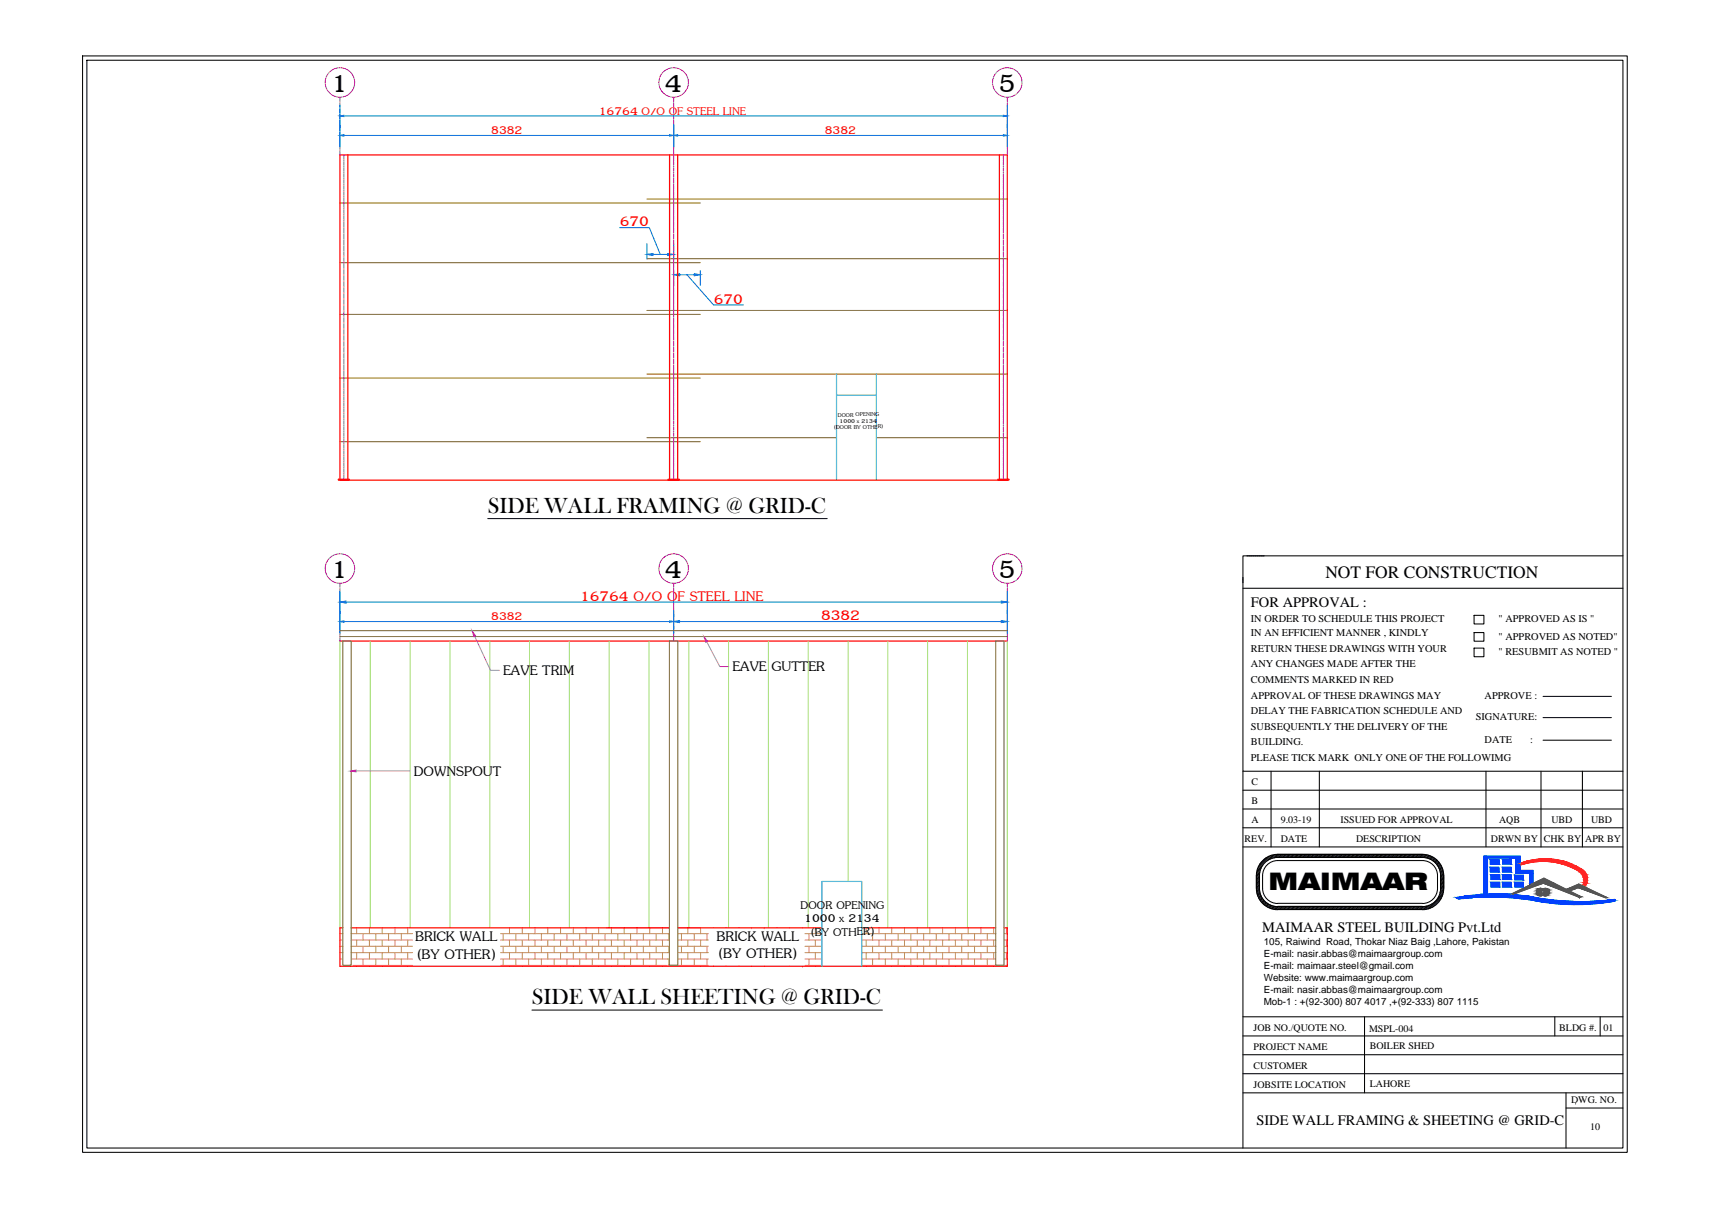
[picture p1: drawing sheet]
<svg xmlns="http://www.w3.org/2000/svg" width="420mm" height="297mm" viewBox="0 0 420 297" stroke-linecap="round" stroke-linejoin="round" font-family="sans-serif">
<!-- layer: Steel -->
<path d="M83.4 38h163.8v79.9h-163.8zM85.4 38v79.7M164.3 38v79.7M166.3 38v79.7M245.3 38v79.7M83 117.7h2.8v.2h-2.8zM163.9 117.7h2.8v.2h-2.8zM244.9 117.7h2.7v.2h-2.7zM83.4 157.4h163.8M83.4 227.8v9.4h163.8v-9.4" fill="none" stroke="#f00" stroke-width=".3"/>
<!-- layer: brick HATCH -->
<g fill="none" stroke="#cd875b" stroke-width=".25">
<path d="M83.4 229.2h.7M83.4 230.8h.7M83.4 232.3h.7M83.4 233.9h.7M83.4 235.4h.7M86 237h.1M86.2 229.2h15M86.2 230.8h15M86.2 232.3h15M86.2 233.9h15M86.2 235.4h15M86.6 237h14.6"/>
<path d="M87.5 227.8v1.4M87.5 230.8v1.5M87.5 233.9v1.5M87.5 237v.2M89.1 229.2v1.6M89.1 232.3v1.6M89.1 235.4v1.6M90.7 227.8v1.4M90.7 230.8v1.5M90.7 233.9v1.5M90.7 237v.2M92.2 229.2v1.6"/>
<path d="M92.2 232.3v1.6M92.2 235.4v1.6M93.8 227.8v1.4M93.8 230.8v1.5M93.8 233.9v1.5M93.8 237v.2M95.4 229.2v1.6M95.4 232.3v1.6M95.4 235.4v1.6M96.9 227.8v1.4M96.9 230.8v1.5M96.9 233.9v1.5"/>
<path d="M96.9 237v.2M98.5 229.2v1.6M98.5 232.3v1.6M98.5 235.4v1.6M100.1 227.8v1.4M100.1 230.8v1.5M100.1 233.9v1.5M100.1 237v.2M122.8 229.2h41.5M122.8 230.8h41.5M122.8 232.3h41.5M122.8 233.9h41.5"/>
<path d="M122.8 235.4h41.5M122.8 237h40.8M123.5 229.2v1.6M123.5 232.3v1.6M123.5 235.4v1.6M125 227.8v1.4M125 230.8v1.5M125 233.9v1.5M125 237v.2M126.6 229.2v1.6M126.6 232.3v1.6M126.6 235.4v1.6"/>
<path d="M128.2 227.8v1.4M128.2 230.8v1.5M128.2 233.9v1.5M128.2 237v.2M129.7 229.2v1.6M129.7 232.3v1.6M129.7 235.4v1.6M131.3 227.8v1.4M131.3 230.8v1.5M131.3 233.9v1.5M131.3 237v.2M132.9 229.2v1.6"/>
<path d="M132.9 232.3v1.6M132.9 235.4v1.6M134.4 227.8v1.4M134.4 230.8v1.5M134.4 233.9v1.5M134.4 237v.2M136 229.2v1.6M136 232.3v1.6M136 235.4v1.6M137.6 227.8v1.4M137.6 230.8v1.5M137.6 233.9v1.5"/>
<path d="M137.6 237v.2M139.1 229.2v1.6M139.1 232.3v1.6M139.1 235.4v1.6M140.7 227.8v1.4M140.7 230.8v1.5M140.7 233.9v1.5M140.7 237v.2M142.3 229.2v1.6M142.3 232.3v1.6M142.3 235.4v1.6M143.8 227.8v1.4"/>
<path d="M143.8 230.8v1.5M143.8 233.9v1.5M143.8 237v.2M145.4 229.2v1.6M145.4 232.3v1.6M145.4 235.4v1.6M146.9 227.8v1.4M146.9 230.8v1.5M146.9 233.9v1.5M146.9 237v.2M148.5 229.2v1.6M148.5 232.3v1.6"/>
<path d="M148.5 235.4v1.6M150.1 227.8v1.4M150.1 230.8v1.5M150.1 233.9v1.5M150.1 237v.2M151.6 229.2v1.6M151.6 232.3v1.6M151.6 235.4v1.6M153.2 227.8v1.4M153.2 230.8v1.5M153.2 233.9v1.5M153.2 237v.2"/>
<path d="M154.8 229.2v1.6M154.8 232.3v1.6M154.8 235.4v1.6M156.3 227.8v1.4M156.3 230.8v1.5M156.3 233.9v1.5M156.3 237v.2M157.9 229.2v1.6M157.9 232.3v1.6M157.9 235.4v1.6M159.5 227.8v1.4M159.5 230.8v1.5"/>
<path d="M159.5 233.9v1.5M159.5 237v.2M161 229.2v1.6M161 232.3v1.6M161 235.4v1.6M162.6 227.8v1.4M162.6 230.8v1.5M162.6 233.9v1.5M162.6 237v.2M163.9 237h9.9M164.2 229.2v1.6M164.2 232.3v1.6"/>
<path d="M164.2 235.4v1.6M165.7 237v.2M166.4 229.2h7.4M166.4 230.8h7.4M166.4 232.3h7.4M166.4 233.9h7.4M166.4 235.4h7.4M167.2 229.2v1.6M167.2 232.3v1.6M167.2 235.4v1.6M168.8 227.8v1.4M168.8 230.8v1.5"/>
<path d="M168.8 233.9v1.5M168.8 237v.2M170.4 229.2v1.6M170.4 232.3v1.6M170.4 235.4v1.6M171.9 227.8v1.4M171.9 230.8v1.5M171.9 233.9v1.5M171.9 237v.2M173.5 229.2v1.6M173.5 232.3v1.6M173.5 235.4v1.6"/>
<path d="M175.1 227.7v.1M175.1 237v.2M178.2 227.7v.1M178.2 237.1v.1M181.3 227.7v.1M181.3 237.1v.1M184.5 227.8h.1M184.5 237.1v.1M187.6 227.8h.1M187.6 237.1v.1M190.7 227.8h.1M190.7 237.2h.1"/>
<path d="M193.8 227.8h.1M193.8 237.2h.1M197 237.2h.1M197 227.8v.1M197.6 229.2h4.1v1.6h-4.1M197.6 232.3h4.1v1.6h-4.1M197.6 235.4h4.1v1.6h-4.1M198.5 229.2v1.6M198.5 232.3v1.6M198.5 235.4v1.6M200.1 227.8v1.4M200.1 230.8v1.5"/>
<path d="M200.1 233.9v1.5M200.1 237v.2M211.5 229.2h32.9M211.5 230.8h32.9M211.5 232.3h32.9M211.5 233.9h32.9M211.5 235.4h32.9M211.5 237h35.7M212.6 227.8v1.4M212.6 230.8v1.5M212.6 233.9v1.5M212.6 237v.2"/>
<path d="M214.2 229.2v1.6M214.2 232.3v1.6M214.2 235.4v1.6M215.7 227.8v1.4M215.7 230.8v1.5M215.7 233.9v1.5M215.7 237v.2M217.3 229.2v1.6M217.3 232.3v1.6M217.3 235.4v1.6M218.8 227.8v1.4M218.8 230.8v1.5"/>
<path d="M218.8 233.9v1.5M218.8 237v.2M220.4 229.2v1.6M220.4 232.3v1.6M220.4 235.4v1.6M222 227.8v1.4M222 230.8v1.5M222 233.9v1.5M222 237v.2M223.5 229.2v1.6M223.5 232.3v1.6M223.5 235.4v1.6"/>
<path d="M225.1 227.8v1.4M225.1 230.8v1.5M225.1 233.9v1.5M225.1 237v.2M226.7 229.2v1.6M226.7 232.3v1.6M226.7 235.4v1.6M228.2 227.8v1.4M228.2 230.8v1.5M228.2 233.9v1.5M228.2 237v.2M229.8 229.2v1.6"/>
<path d="M229.8 232.3v1.6M229.8 235.4v1.6M231.3 227.8v1.4M231.3 230.8v1.5M231.3 233.9v1.5M231.3 237v.2M232.9 229.2v1.6M232.9 232.3v1.6M232.9 235.4v1.6M234.5 227.8v1.4M234.5 230.8v1.5M234.5 233.9v1.5"/>
<path d="M234.5 237v.2M236 229.2v1.6M236 232.3v1.6M236 235.4v1.6M237.6 227.8v1.4M237.6 230.8v1.5M237.6 233.9v1.5M237.6 237v.2M239.2 229.2v1.6M239.2 232.3v1.6M239.2 235.4v1.6M240.7 227.8v1.4"/>
<path d="M240.7 230.8v1.5M240.7 233.9v1.5M240.7 237v.2M242.3 229.2v1.6M242.3 232.3v1.6M242.3 235.4v1.6M243.9 227.8v1.4M243.9 230.8v1.5M243.9 233.9v1.5M243.9 237v.2M245.4 237h.1M246.4 229.2h.8"/>
<path d="M246.4 230.8h.8M246.4 232.3h.8M246.4 233.9h.8M246.4 235.4h.8M247 227.8v1.4M247 230.8v1.5M247 233.9v1.5M247 237v.2"/>
</g>
<!-- layer: Wall Sheet -->
<g fill="none" stroke="#a5dd6e" stroke-width=".25">
<path d="M83.4 157.4v70.4M90.9 157.4v70.4M100.7 157.4v70.4M110.4 157.4v70.4M120.2 157.4v70.4M129.9 157.4v70.4M139.7 157.4v70.4M149.5 157.4v70.4M159.3 157.4v70.4M169.1 157.4v70.4M178.8 157.4v70.4M188.6 157.4v70.4"/>
<path d="M198.4 157.4v70.4M208.1 157.4v59M217.9 157.4v70.4M227.7 157.4v70.4M237.4 157.4v70.4M247.2 157.4v70.4"/>
</g>
<!-- layer: Purlan -->
<g fill="none" stroke="#957000" stroke-width=".25">
<path d="M83.4 49.8h88.5M158.8 48.9h88.4M83.4 77.2h88.5M83.4 64.5h88.5M158.8 76.2h88.4M158.8 63.5h88.4M83.4 92.8h88.5M158.8 91.8h88.4M83.4 108.4h88.5M158.8 107.5h46.5M215.1 107.5h32.1M148.9 227.8h15.4"/>
<path d="M166.4 227.8h5.5"/>
</g>
<!-- layer: Grid -->
<g fill="none" stroke="#a500dd" stroke-width=".25">
<path d="M79.9 19.5l-.1 .9M80 19.1v.2M80.5 18.1l-.5 .8M80.8 17.8l-.2 .2M81.6 17.1l-.7 .6M81.9 16.9l-.1 .1M83 16.7l-.9 .2M83.4 16.6l-.1 .1M83.6 16.7l.9 .1M84.7 16.9h.2M85.1 17l.7 .5M86 17.7l.1 .1"/>
<path d="M86.2 18l.5 .8M86.8 18.9l.1 .2M86.9 19.3l.2 .9M161.8 19.5l-.1 .9M161.9 19.1l-.1 .2M162.4 18.1l-.4 .8M162.6 17.8l-.1 .2M163.5 17.1l-.7 .6M163.9 16.9l-.2 .1M165 16.7l-1 .2M165.3 16.6l-.2 .1M165.5 16.7l.9 .1"/>
<path d="M166.6 16.9h.2M166.9 17l.9 .5M167.9 17.7l.1 .1M168.1 18l.5 .8M168.7 18.9l.1 .2M168.8 19.3l.1 .9M243.7 19.5l-.1 .9M243.8 19.1l-.1 .2M244.3 18.1l-.5 .8M244.5 17.8l-.1 .2M245.4 17.1l-.8 .6M245.7 16.9l-.1 .1"/>
<path d="M246.8 16.7l-.9 .2M247.2 16.6l-.2 .1M247.4 16.7l.9 .1M248.5 16.9h.2M248.9 17l.7 .5M249.8 17.7l.1 .1M250 18l.5 .8M250.6 18.9v.2M250.7 19.3l.1 .9M79.8 20.6l.1 .2M79.9 21l.3 .9M80.3 22.1l.1 .1"/>
<path d="M80.5 22.4l.6 .6M81.3 23.2l.1 .1M81.6 23.4l.9 .3M82.7 23.8h.2M83.4 23.9v.9M83.4 24.9v.2M83.4 25.3v.9M83.4 26.4v.2M83.4 26.8v.9M83.4 27.9v.2M83.4 28.3v.9M83.4 29.4v.2"/>
<path d="M83.4 29.7v1M83.4 30.9v.1M83.4 31.2v.9M83.4 32.4v.1M83.4 32.7v.9M83.4 33.8v.2M83.4 34.2v.9M83.4 35.3v.2M83.4 35.7v.9M83.4 36.8v.2M83.4 37.1v.9M84 23.8h-1"/>
<path d="M84.4 23.7l-.2 .1M84.4 38v1.1M84.4 39.3v.2M84.4 39.7v.9M85.4 23.3l-.9 .4M85.7 23l-.2 .2M86.5 22.2l-.7 .7M86.6 21.9v.2M87 20.8l-.3 .9M87 20.4v.2M161.7 20.6v.2M161.8 21l.3 .9"/>
<path d="M162.2 22.1l.1 .1M162.4 22.4l.7 .6M163.2 23.2l.2 .1M163.5 23.4l.9 .3M164.6 23.8h.1M165.3 23.9v.9M165.3 24.9v.2M165.3 25.3v.9M165.3 26.4v.2M165.3 26.8v.9M165.3 27.9v.2M165.3 28.3v.9"/>
<path d="M165.3 29.4v.2M165.3 29.7v1M165.3 30.9v.1M165.3 31.2v.9M165.3 32.4v.1M165.3 32.7v.9M165.3 33.8v.2M165.3 34.2v.9M165.3 35.3v.2M165.3 35.7v.9M165.3 36.8v.2M165.3 37.1v2"/>
<path d="M165.3 39.3v.2M165.3 39.7v.9M165.9 23.8h-.9M166.3 23.7l-.2 .1M167.3 23.3l-.9 .4M167.6 23l-.1 .2M168.3 22.2l-.5 .7M168.5 21.9l-.1 .2M168.9 20.8l-.3 .9M168.9 20.4v.2M243.6 20.6v.2M243.7 21l.3 .9"/>
<path d="M244.1 22.1l.1 .1M244.3 22.4l.6 .6M245.1 23.2l.1 .1M245.4 23.4l.9 .3M246.2 38v1.1M246.2 39.3v.2M246.2 39.7v.9M246.5 23.8h.1M247.2 23.9v.9M247.2 24.9v.2M247.2 25.3v.9M247.2 26.4v.2"/>
<path d="M247.2 26.8v.9M247.2 27.9v.2M247.2 28.3v.9M247.2 29.4v.2M247.2 29.7v1M247.2 30.9v.1M247.2 31.2v.9M247.2 32.4v.1M247.2 32.7v.9M247.2 33.8v.2M247.2 34.2v.9M247.2 35.3v.2"/>
<path d="M247.2 35.7v.9M247.2 36.8v.2M247.2 37.1v.9M247.8 23.8h-1M248.1 23.7l-.1 .1M249.2 23.3l-.9 .4M249.5 23l-.2 .2M250.3 22.2l-.7 .7M250.4 21.9l-.1 .2M250.8 20.8l-.3 .9M250.8 20.4v.2M84.4 40.8v.2"/>
<path d="M84.4 41.2v.9M84.4 42.3v.1M84.4 42.6v.9M84.4 43.7v.2M84.4 44.1v.9M84.4 45.2v.2M84.4 45.6v.9M84.4 46.7v.2M84.4 47v1M84.4 48.1v.3M84.4 48.5v1M84.4 49.6v.2"/>
<path d="M84.4 50v.9M84.4 51.1v.2M84.4 51.5v.9M84.4 52.6v.2M84.4 53v.9M84.4 54.1v.2M84.4 54.5v.9M84.4 55.6v.2M84.4 55.9v1M84.4 57v.2M84.4 57.4v.9M84.4 58.5v.2"/>
<path d="M84.4 58.9v.9M165.3 40.8v.2M165.3 41.2v.9M165.3 42.3v.1M165.3 42.6v.9M165.3 43.7v.2M165.3 44.1v.9M165.3 45.2v.2M165.3 45.6v.9M165.3 46.7v.2M165.3 47v1M165.3 48.1v.3"/>
<path d="M165.3 48.5v1M165.3 49.6v.2M165.3 50v.9M165.3 51.1v.2M165.3 51.5v.9M165.3 52.6v.2M165.3 53v.9M165.3 54.1v.2M165.3 54.5v.9M165.3 55.6v.2M165.3 55.9v1M165.3 57v.2"/>
<path d="M165.3 57.4v.9M165.3 58.5v.2M165.3 58.9v.9M246.2 40.8v.2M246.2 41.2v.9M246.2 42.3v.1M246.2 42.6v.9M246.2 43.7v.2M246.2 44.1v.9M246.2 45.2v.2M246.2 45.6v.9M246.2 46.7v.2"/>
<path d="M246.2 47v1M246.2 48.1v.3M246.2 48.5v1M246.2 49.6v.2M246.2 50v.9M246.2 51.1v.2M246.2 51.5v.9M246.2 52.6v.2M246.2 53v.9M246.2 54.1v.2M246.2 54.5v.9M246.2 55.6v.2"/>
<path d="M246.2 55.9v1M246.2 57v.2M246.2 57.4v.9M246.2 58.5v.2M246.2 58.9v.9M84.4 60v.2M84.4 60.4v.9M84.4 61.5v.2M84.4 61.9v.9M84.4 63v.1M84.4 63.3v.9M84.4 64.4v.2"/>
<path d="M84.4 64.8v.9M84.4 65.9v.2M84.4 66.3v.9M84.4 67.4v.2M84.4 67.7v1M84.4 68.9v.2M84.4 69.2v1M84.4 70.3v.2M84.4 70.7v.9M84.4 71.8v.2M84.4 72.2v.9M84.4 73.3v.2"/>
<path d="M84.4 73.7v.9M84.4 74.8v.2M84.4 75.2v.9M84.4 76.3v.2M84.4 76.6v1M84.4 77.7v.2M84.4 78.1v1M84.4 79.2v.2M84.4 79.6v.9M165.3 60v.2M165.3 60.4v.9M165.3 61.5v.2"/>
<path d="M165.3 61.9v.9M165.3 63v.1M165.3 63.3v.9M165.3 64.4v.2M165.3 64.8v.9M165.3 65.9v.2M165.3 66.3v.9M165.3 67.4v.2M165.3 67.7v1M165.3 68.9v.2M165.3 69.2v1M165.3 70.3v.2"/>
<path d="M165.3 70.7v.9M165.3 71.8v.2M165.3 72.2v.9M165.3 73.3v.2M165.3 73.7v.9M165.3 74.8v.2M165.3 75.2v.9M165.3 76.3v.2M165.3 76.6v1M165.3 77.7v.2M165.3 78.1v1M165.3 79.2v.2"/>
<path d="M165.3 79.6v.9M246.2 60v.2M246.2 60.4v.9M246.2 61.5v.2M246.2 61.9v.9M246.2 63v.1M246.2 63.3v.9M246.2 64.4v.2M246.2 64.8v.9M246.2 65.9v.2M246.2 66.3v.9M246.2 67.4v.2"/>
<path d="M246.2 67.7v1M246.2 68.9v.2M246.2 69.2v1M246.2 70.3v.2M246.2 70.7v.9M246.2 71.8v.2M246.2 72.2v.9M246.2 73.3v.2M246.2 73.7v.9M246.2 74.8v.2M246.2 75.2v.9M246.2 76.3v.2"/>
<path d="M246.2 76.6v1M246.2 77.7v.2M246.2 78.1v1M246.2 79.2v.2M246.2 79.6v.9M84.4 80.7v.2M84.4 81.1v.9M84.4 82.2v.2M84.4 82.6v.9M84.4 83.7v.1M84.4 84v.9M84.4 85.1v.2"/>
<path d="M84.4 85.5v.9M84.4 86.6v.2M84.4 87v.9M84.4 88.1v.2M84.4 88.4v1M84.4 89.6v.2M84.4 89.9v1M84.4 91v.2M84.4 91.4v.9M84.4 92.5v.2M84.4 92.9v.9M84.4 94v.2"/>
<path d="M84.4 94.4v.9M84.4 95.5v.2M84.4 95.9v.9M84.4 97v.2M84.4 97.3v1M84.4 98.4v.2M84.4 98.8v1M84.4 99.9v.2M165.3 80.7v.2M165.3 81.1v.9M165.3 82.2v.2M165.3 82.6v.9"/>
<path d="M165.3 83.7v.1M165.3 84v.9M165.3 85.1v.2M165.3 85.5v.9M165.3 86.6v.2M165.3 87v.9M165.3 88.1v.2M165.3 88.4v1M165.3 89.6v.2M165.3 89.9v1M165.3 91v.2M165.3 91.4v.9"/>
<path d="M165.3 92.5v.2M165.3 92.9v.9M165.3 94v.2M165.3 94.4v.9M165.3 95.5v.2M165.3 95.9v.9M165.3 97v.2M165.3 97.3v1M165.3 98.4v.2M165.3 98.8v1M165.3 99.9v.2M246.2 80.7v.2"/>
<path d="M246.2 81.1v.9M246.2 82.2v.2M246.2 82.6v.9M246.2 83.7v.1M246.2 84v.9M246.2 85.1v.2M246.2 85.5v.9M246.2 86.6v.2M246.2 87v.9M246.2 88.1v.2M246.2 88.4v1M246.2 89.6v.2"/>
<path d="M246.2 89.9v1M246.2 91v.2M246.2 91.4v.9M246.2 92.5v.2M246.2 92.9v.9M246.2 94v.2M246.2 94.4v.9M246.2 95.5v.2M246.2 95.9v.9M246.2 97v.2M246.2 97.3v1M246.2 98.4v.2"/>
<path d="M246.2 98.8v1M246.2 99.9v.2M84.4 100.3v.9M84.4 101.4v.2M84.4 101.8v.9M84.4 102.9v.2M84.4 103.3v.9M84.4 104.4v.1M84.4 104.7v.9M84.4 105.8v.2M84.4 106.2v.9M84.4 107.3v.2"/>
<path d="M84.4 107.7v.9M84.4 108.8v.2M84.4 109.1v1M84.4 110.3v.2M84.4 110.6v1M84.4 111.7v.2M84.4 112.1v.9M84.4 113.2v.2M84.4 113.6v.9M84.4 114.7v.2M84.4 115.1v.9M84.4 116.2v.2"/>
<path d="M84.4 116.6v1.1M165.3 100.3v.9M165.3 101.4v.2M165.3 101.8v.9M165.3 102.9v.2M165.3 103.3v.9M165.3 104.4v.1M165.3 104.7v.9M165.3 105.8v.2M165.3 106.2v.9M165.3 107.3v.2M165.3 107.7v.9"/>
<path d="M165.3 108.8v.2M165.3 109.1v1M165.3 110.3v.2M165.3 110.6v1M165.3 111.7v.2M165.3 112.1v.9M165.3 113.2v.2M165.3 113.6v.9M165.3 114.7v.2M165.3 115.1v.9M165.3 116.2v.2M165.3 116.6v1.1"/>
<path d="M246.2 100.3v.9M246.2 101.4v.2M246.2 101.8v.9M246.2 102.9v.2M246.2 103.3v.9M246.2 104.4v.1M246.2 104.7v.9M246.2 105.8v.2M246.2 106.2v.9M246.2 107.3v.2M246.2 107.7v.9M246.2 108.8v.2"/>
<path d="M246.2 109.1v1M246.2 110.3v.2M246.2 110.6v1M246.2 111.7v.2M246.2 112.1v.9M246.2 113.2v.2M246.2 113.6v.9M246.2 114.7v.2M246.2 115.1v.9M246.2 116.2v.2M246.2 116.6v1.1M79.8 139.9l.1 .2"/>
<path d="M79.9 138.8l-.1 1M80 138.4v.3M80.5 137.4l-.5 .9M80.8 137.1l-.2 .2M81.6 136.5l-.7 .5M81.9 136.2l-.1 .2M83 136l-.9 .2M83.3 135.9h.1M83.6 135.9l.9 .2M84.7 136.2h.2M85.1 136.4l.7 .5M86 137l.1 .1"/>
<path d="M86.2 137.3l.5 .8M86.8 138.3l.1 .1M86.9 138.7l.2 .9M87 139.8v.1M161.7 139.9v.2M161.8 138.8l-.1 1M161.9 138.4l-.1 .3M162.4 137.4l-.4 .9M162.6 137.1l-.1 .2M163.5 136.5l-.7 .5M163.9 136.2l-.2 .2M165 136l-1 .2"/>
<path d="M165.1 135.9h.2M165.5 135.9l.9 .2M166.6 136.2h.2M166.9 136.4l.9 .5M167.9 137l.1 .1M168.1 137.3l.5 .8M168.7 138.3l.1 .1M168.8 138.7l.1 .9M168.9 139.8v.1M243.6 139.9v.2M243.7 138.8l-.1 1M243.8 138.4l-.1 .3"/>
<path d="M244.3 137.4l-.5 .9M244.5 137.1l-.1 .2M245.4 136.5l-.8 .5M245.7 136.2l-.1 .2M246.8 136l-.9 .2M247 135.9h.2M247.4 135.9l.9 .2M248.5 136.2h.2M248.9 136.4l.7 .5M249.8 137l.1 .1M250 137.3l.5 .8M250.6 138.3v.1"/>
<path d="M250.7 138.7l.1 .9M250.8 139.8v.1M79.9 140.3l.3 .9M80.3 141.4l.1 .1M80.5 141.7l.6 .7M81.3 142.5l.1 .1M81.6 142.7l.9 .4M82.7 143.1h.2M83 143.1h1M83.4 143.2v.9M83.4 144.3v.2M83.4 144.6v1"/>
<path d="M83.4 145.7v.2M83.4 146.1v.9M83.4 147.2v.2M83.4 147.6v.9M83.4 148.7v.2M83.4 149.1v.9M83.4 150.2v.2M83.4 150.6v.9M83.4 151.7v.2M83.4 152v1M83.4 153.1v.2M83.4 153.5v.9"/>
<path d="M83.4 154.6v.2M83.4 155v.9M83.4 156.1v.2M83.4 156.5v.9M84.4 143.1h-.2M85.4 142.6l-.9 .4M85.7 142.4l-.2 .1M86.5 141.5l-.7 .8M86.6 141.2v.2M87 140.1l-.3 .9M161.8 140.3l.3 .9M162.2 141.4l.1 .1"/>
<path d="M162.4 141.7l.7 .7M163.2 142.5l.2 .1M163.5 142.7l.9 .4M164.6 143.1h.1M165 143.1h.9M165.3 143.2v.9M165.3 144.3v.2M165.3 144.6v1M165.3 145.7v.2M165.3 146.1v.9M165.3 147.2v.2M165.3 147.6v.9"/>
<path d="M165.3 148.7v.2M165.3 149.1v.9M165.3 150.2v.2M165.3 150.6v.9M165.3 151.7v.2M165.3 152v1M165.3 153.1v.2M165.3 153.5v.9M165.3 154.6v.2M165.3 155v.9M165.3 156.1v.2M165.3 156.5v.9"/>
<path d="M166.3 143.1h-.2M167.3 142.6l-.9 .4M167.6 142.4l-.1 .1M168.3 141.5l-.5 .8M168.5 141.2l-.1 .2M168.9 140.1l-.3 .9M243.7 140.3l.3 .9M244.1 141.4l.1 .1M244.3 141.7l.6 .7M245.1 142.5l.1 .1M245.4 142.7l.9 .4M246.5 143.1h.1"/>
<path d="M246.8 143.1h1M247.2 143.2v.9M247.2 144.3v.2M247.2 144.6v1M247.2 145.7v.2M247.2 146.1v.9M247.2 147.2v.2M247.2 147.6v.9M247.2 148.7v.2M247.2 149.1v.9M247.2 150.2v.2M247.2 150.6v.9"/>
<path d="M247.2 151.7v.2M247.2 152v1M247.2 153.1v.2M247.2 153.5v.9M247.2 154.6v.2M247.2 155v.9M247.2 156.1v.2M247.2 156.5v.9M248.1 143.1h-.1M249.2 142.6l-.9 .4M249.5 142.4l-.2 .1M250.3 141.5l-.7 .8"/>
<path d="M250.4 141.2l-.1 .2M250.8 140.1l-.3 .9"/>
</g>
<!-- layer: Dim1 -->
<g fill="none" stroke="#006edd" stroke-width=".25">
<path d="M83.4 25.8v10.3M84.4 33.2h79.9M84.4 28.5h161.8M165.3 30.6v5.5M166.3 33.2h79.9M247.2 25.8v10.3M152 55.9h7.4l2.6 6.6M158.8 59.8v3.8M165.3 59.8v3.8M160.3 62.5h3.6M165.3 66.4v3.7M166.8 67.5h3.6"/>
<path d="M168.6 67.5l6.5 7.4h7.3M171.9 66.4v3.7M83.4 145.2v10.2M84.4 152.6h79.9M84.9 147.8h160.8M165.3 149.9v5.5M166.8 152.6h78.9M247.2 145.2v10.2"/>
</g>
<g fill="#006edd" stroke="#006edd" stroke-width=".25">
<path d="M164.3 152.4l1 .2-1 .2z"/>
<path d="M83.4 152.6l1-.2v.4z"/>
<path d="M165.3 152.6l1.5-.3v.5z"/>
<path d="M245.7 152.3l1.5 .3-1.5 .2z"/>
<path d="M83.4 147.8l1.5-.3v.6z"/>
<path d="M245.7 147.5l1.5 .3-1.5 .3z"/>
<path d="M165.3 67.5l1.5-.3v.5z"/>
<path d="M170.4 67.2l1.5 .3-1.5 .2z"/>
<path d="M163.9 62.2l1.4 .3-1.4 .2z"/>
<path d="M158.8 62.5l1.5-.3v.5z"/>
<path d="M164.3 33.1l1 .1-1 .2z"/>
<path d="M83.4 33.2l1-.1v.3z"/>
<path d="M165.3 33.2l1-.1v.3z"/>
<path d="M246.2 33.1l1 .1-1 .2z"/>
<path d="M83.4 28.5l1-.2v.3z"/>
<path d="M246.2 28.3l1 .2-1 .1z"/>
</g>
<!-- layer: Outer Line -->
<path d="M83.4 227.8h.7M86.2 227.8h78.1M166.4 227.8h35.3M211.5 227.8h32.9M246.4 227.8h.8" fill="none" stroke="#f00" stroke-width=".3"/>
<!-- layer: DOOR -->
<path d="M205.3 97h9.8M205.3 91.8v26.1M215.1 91.8v26.1M201.7 237.2v-20.8h9.8v20.8" fill="none" stroke="#00dda5" stroke-width=".3"/>
<!-- layer: EAVE GUTTER -->
<path d="M83.4 156.3h163.8M83.4 154.8h163.8M84.1 157.4h2.1v79.6h-2.1zM164.3 157.4h2.1v79.6h-2.1zM244.4 157.4h2v79.6h-2z" fill="none" stroke="#786332" stroke-width=".25"/>
<!-- layer: TEXT -->
<g fill="#b85cb8" stroke="#b85cb8" stroke-width=".25">
<path d="M172.7 156.3l1 1.2-.5 .2z"/>
<path d="M115.9 154.8l.8 1.3-.4 .2z"/>
<path d="M86 189.3l1.4-.3v.5z"/>
</g>
<path d="M116.5 156.2l3.9 8.4h2.2M173.5 157.6l3.1 6h2.2M87.4 189.2h13.2" fill="none" stroke="#b85cb8" stroke-width=".25"/>
<!-- layer: 0 -->
<g fill="none" stroke="#000" stroke-width=".25">
<path d="M20.3 13.7h379.1v269.2h-379.1zM21.3 14.8h377v267h-377zM306 136.5h.4M306.5 136.5h.4M307 136.5h.3M307.5 136.5h.3M308 136.5h.3M308.5 136.5h.3M308.9 136.5h.4M309.4 136.5h.4M309.9 136.5h.3M398.3 136.5h-93.3v52.8h93.3"/>
<path d="M305 141.7v.4M305 142.2v.4M305 142.7v.4M305 144.4h93.3M361.8 151.1h2.4v2.1h-2.4zM361.8 155.3h2.4v2.1h-2.4zM361.8 159.1h2.4v2.1h-2.4zM378.7 171h16.8M378.7 176.2h16.8M305 198.6h93.3M305 194h93.3M305 189.3v92.5"/>
<path d="M311.9 189.3v18.6M323.8 189.3v18.6M364.7 189.3v18.6M378.2 189.3v18.6M378.7 181.7h16.8M388.4 189.3v18.6M305 207.9h93.3M305 203.2h93.3M305 258.9h93.3M305 254.3h93.3M305 249.6h93.3M334.9 249.6v18.7"/>
<path d="M381.6 249.6v4.7M392.7 249.6v4.7M305 268.3h93.3M305 263.6h93.3M384.3 272h14M384.3 268.3v13.5M386.7 271h.1"/>
</g>
<!-- layer: TEXT -->
<path d="M119.7 127.3h83.3M130.5 248h86.1" fill="none" stroke="#000" stroke-width=".25"/>
<!-- layer: 0 -->
<g fill="#003fff" stroke="#003fff" stroke-width=".25">
<path d="M364.1 210.2h9.1z"/>
<path d="M375.5 216.9h.7l-.4 .2z"/>
<path d="M365.6 219.5h3.7z"/>
<path d="M357.4 220.4h4.1l-3.1 .2z"/>
<path d="M395.7 220.8h.7z"/>
<path d="M383.4 221.9h6.9z"/>
<path d="M364.1 210.2v.5h9.1zM364.1 210.2h9.1v.5z"/>
<path d="M372 210.7v.2h1.2zM372 210.7h1.2v.2z"/>
<path d="M372 210.9v2.8h1.2zM372 210.9h1.2v2.8z"/>
<path d="M372 213.7v.7h4.2zM372 213.7h4.2v.7z"/>
<path d="M375.5 214.4v2.5h.7zM375.5 214.4h.7v2.5z"/>
<path d="M375.5 216.9v.2h.3zM375.5 217.1h.3l-.3 .1z"/>
<path d="M364.1 210.7v8.8h1zM364.1 210.7h1v8.8z"/>
<path d="M364.1 219.5h1zM364.1 219.5h.5zM364.1 219.5h.5z"/>
<path d="M368.8 211v1.1h2.1zM368.8 211h2.1v1.1z"/>
<path d="M363.3 219.6h7.5zM365.6 219.5l5.2 .1z"/>
<path d="M362.3 219.7h10l-9-.1zM363.3 219.6l9 .1z"/>
<path d="M360.4 219.9h13.6l-11.7-.2zM362.3 219.7h10l1.7 .2z"/>
<path d="M359.3 220h16.1l-15-.1zM360.4 219.9h13.6l1.4 .1z"/>
<path d="M358.3 220.2h17.9l-16.9-.2zM359.3 220h16.1l.8 .2z"/>
<path d="M364.9 220.2h11.6zM364.9 220.2h11.6z"/>
<path d="M357.4 220.3h4.1l-3.2-.1zM358.3 220.2h6.6l-3.4 .1z"/>
<path d="M357.4 220.4h4.1zM357.4 220.3h4.1z"/>
<path d="M368.2 220.2l3.4 .2h6zM368.2 220.2h8.3l1.1 .2z"/>
<path d="M371.6 220.4l6.7 .2zM371.6 220.4l6.7 .2z"/>
<path d="M357.4 220.4l.3 .2h.7zM357.7 220.6h.7z"/>
<path d="M372.6 220.6l2.4 .2h5.3zM372.6 220.6h5.7l2 .2z"/>
<path d="M375 220.8l6.3 .2zM375 220.8l6.3 .2z"/>
<path d="M394.4 221h2l-.7-.2zM395.7 220.8h.7v.2z"/>
<path d="M393.3 221.1h3.1zM394.4 221l2 .1z"/>
<path d="M391.7 221.2h4.7l-3.1-.1zM393.3 221.1h3.1v.1z"/>
<path d="M375.7 221l1.5 .2h7.1zM375.7 221h5.6l3 .2z"/>
<path d="M390.3 221.3h5.5zM391.7 221.2h4.7z"/>
<path d="M377.2 221.2l9 .1zM377.2 221.2l9 .1z"/>
<path d="M387.3 221.3h8.2zM390.3 221.3h5.5z"/>
<path d="M377.6 221.3h9.7zM377.6 221.3h9.7z"/>
<path d="M377.9 221.3l17.2 .1zM377.9 221.3h17.6z"/>
<path d="M378.3 221.4l2 .3h13zM378.3 221.4h16.8l-1.8 .3z"/>
<path d="M380.3 221.7l11.7 .1zM380.3 221.7h13l-1.3 .1z"/>
<path d="M381.3 221.8l9 .1zM381.3 221.8h10.7l-1.7 .1z"/>
<path d="M383.4 221.9l5.3 .1zM384.3 222h4.4z"/>
<path d="M365.7 211v1.2h2.2zM365.7 211h2.2v1.2z"/>
<path d="M368.8 212.9v1.2h2.1zM368.8 212.9h2.1v1.2z"/>
<path d="M365.7 212.9v1.2h2.2zM365.7 212.9h2.2v1.2z"/>
<path d="M365.9 214.8v1.1h2.2zM365.9 214.8h2.2v1.1z"/>
<path d="M368.8 214.8v1.1h2.1zM368.8 214.8h2.1v1.1z"/>
<path d="M371.7 214.9v1.1h2.2zM371.7 214.9h2.2v1.1z"/>
<path d="M371.7 216.6v1.1h2.2zM371.7 216.6h2.2v1.1z"/>
<path d="M368.8 216.6v1.1h2.1zM368.8 216.6h2.1v1.1z"/>
<path d="M365.9 216.6v1.1h2.2zM365.9 216.6h2.2v1.1z"/>
</g>
<g fill="#545454" stroke="#545454" stroke-width=".25">
<path d="M376.3 216.8l2.6-1.2 2.5 1.2z"/>
<path d="M370.7 219.6h.6z"/>
<path d="M378.7 216.8h2.7l6.7 3.3z"/>
<path d="M385.5 217.9l2-.9 1.8 .9z"/>
<path d="M385.5 217.9h1.8l-1.1 .4z"/>
<path d="M387.3 217.9h2l5.1 2.5z"/>
<path d="M378.9 218.1h.7z"/>
<path d="M377.7 219.9h.7z"/>
<path d="M376.2 216.9h2.4zM376.2 216.9h2.4zM376.2 216.9h2.4zM376.3 216.8h2.4z"/>
<path d="M375.8 217.1h2.2l-1.8-.2zM376.2 216.9h2.4l-.6 .2z"/>
<path d="M370.7 219.6h.6l4.5-2.5zM371.3 219.6l4.5-2.5h2.2z"/>
<path d="M370.7 219.6h.6zM371 219.6h.3z"/>
<path d="M378.7 216.8l8.6 3.3h.8zM387.3 220.1h.8l-.5 .2z"/>
<path d="M384.4 218.3h1.8l-.7-.4zM384.4 218.3h1.8l-1 .5z"/>
<path d="M387.3 217.9l6.6 2.5h.5zM393.9 220.4h.5z"/>
<path d="M377.7 218.1h.7zM378 218l.4 .1z"/>
<path d="M378.9 218.1h.7zM378.9 218.1h.7z"/>
<path d="M377.6 218.1h.8zM377.7 218.1h.7z"/>
<path d="M378.9 218.1v.2h1zM378.9 218.1h.7l.3 .2z"/>
<path d="M377.3 218.3h1.1l-.8-.2zM377.6 218.1h.8v.2z"/>
<path d="M378.9 218.3v.3h1.2zM378.9 218.3h1l.2 .3z"/>
<path d="M377.3 218.3l-.2 .3h1.3zM377.3 218.3h1.1v.3z"/>
<path d="M378.9 218.6v.4h1.3zM378.9 218.6h1.2l.1 .4z"/>
<path d="M377.1 218.6v.4h1.3zM377.1 218.6h1.3v.4z"/>
<path d="M378.9 219v.3h1.2zM378.9 219h1.3l-.1 .3z"/>
<path d="M377.1 219v.3h1.3zM377.1 219h1.3v.3z"/>
<path d="M378.9 219.3v.3h1zM378.9 219.3h1.2l-.2 .3z"/>
<path d="M377.1 219.3l.2 .3h1.1zM377.1 219.3h1.3v.3z"/>
<path d="M378.9 219.6v.3h.7zM378.9 219.6h1l-.3 .3z"/>
<path d="M377.3 219.6l.3 .3h.8zM377.3 219.6h1.1v.3z"/>
<path d="M378.9 219.9h.7zM378.9 219.9h.7z"/>
<path d="M377.6 219.9h.8zM377.6 219.9h.8z"/>
<path d="M378.9 219.9h.4zM378.9 219.9h.7z"/>
</g>
<g fill="#ff3f00" stroke="#ff3f00" stroke-width=".25">
<path d="M377.7 210.8h2.9z"/>
<path d="M373.2 212.1h1l-1 .2z"/>
<path d="M388.5 217.2h.7l-.2 .3z"/>
<path d="M377.6 210.9h3.3zM377.7 210.8l3.2 .1z"/>
<path d="M376.2 211.1h6l-4.6-.2zM377.6 210.9h3.3l1.3 .2z"/>
<path d="M376 211.1h6.4zM376.2 211.1h6.2z"/>
<path d="M374.6 211.4h9.2l-7.8-.3zM376 211.1h6.4l1.4 .3z"/>
<path d="M374.6 211.5h9.3zM374.6 211.4l9.3 .1z"/>
<path d="M378.1 211.5h5.8zM378.1 211.5h5.8z"/>
<path d="M374.5 211.5h3.4zM374.6 211.5h3.5z"/>
<path d="M379 211.5h5zM379 211.5h5z"/>
<path d="M374.2 211.6h2.3l-2-.1zM374.5 211.5h3.4l-1.4 .1z"/>
<path d="M379.8 211.5l1.7 .2h3.1zM379.8 211.5h4.2l.6 .2z"/>
<path d="M373.3 211.9h1.5l-.6-.3zM374.2 211.6h2.3l-1.7 .3z"/>
<path d="M373.2 211.9h1.4zM373.3 211.9h1.5z"/>
<path d="M381.5 211.7l1.4 .3h2.5zM381.5 211.7h3.1l.8 .3z"/>
<path d="M382.9 212l2.7 .1zM382.9 212l2.7 .1z"/>
<path d="M373.2 211.9v.2h1zM373.2 211.9h1.4l-.4 .2z"/>
<path d="M383.2 212.1l1.6 .5h1.9zM383.2 212.1h2.4l1.1 .5z"/>
<path d="M384.8 212.6l2.1 .1zM384.8 212.6l2.1 .1z"/>
<path d="M384.9 212.7l1.5 .5h1.6zM384.9 212.7h2l1.1 .5z"/>
<path d="M386.4 213.2l.3 .2h1.5zM386.4 213.2h1.6l.2 .2z"/>
<path d="M386.7 213.4l.6 .4h1.4zM386.7 213.4h1.5l.5 .4z"/>
<path d="M387.3 213.8l.5 .3h1.2zM387.3 213.8h1.4l.3 .3z"/>
<path d="M387.8 214.1l.2 .2h1.1zM387.8 214.1h1.2l.1 .2z"/>
<path d="M388 214.3l.3 .4h1zM388 214.3h1.1l.2 .4z"/>
<path d="M388.3 214.7l1.1 .1zM388.3 214.7l1.1 .1z"/>
<path d="M388.4 214.8l.2 .6h.9zM388.4 214.8h1l.1 .6z"/>
<path d="M388.6 215.4h.9zM388.6 215.4h.9z"/>
<path d="M388.6 215.4l.1 .6h.9zM388.6 215.4h.9l.1 .6z"/>
<path d="M388.7 216l.9 .1zM388.7 216l.9 .1z"/>
<path d="M388.7 216.1l-.1 .5h.9zM388.7 216.1h.9l-.1 .5z"/>
<path d="M388.6 216.6v.2h.8zM388.6 216.6h.9l-.1 .2z"/>
<path d="M388.6 216.8l-.1 .4h.7zM388.6 216.8h.8l-.2 .4z"/>
<path d="M388.5 217.2l-.1 .3h.6zM388.4 217.5h.6l-.1 .2z"/>
</g>
<path d="M364.1 210.2h9.1v3.5h3v3.2M372 214.4h3.5M357.4 220.4a53.4 53.4 0 0 1 20.9 .2M357.4 220.3l.5 .3a66.6 66.6 0 0 1 20.4 .8M378.3 220.6a63.2 63.2 0 0 0 18 .2M396.3 220.8l.1 .4a54.3 54.3 0 0 1-18.1 .2" fill="none" stroke="#003fff" stroke-width=".25"/>
<g fill="none" stroke="#00d" stroke-width=".25">
<path d="M364.1 210.2v9.3M365.1 210.7v8.8M365.7 211h2.2v1.2h-2.2zM365.7 212.9h2.2v1.2h-2.2zM365.9 214.8h2.2v1.1h-2.2zM365.9 216.6h2.2v1.1h-2.2zM368.7 212.9h2.2v1.2h-2.2zM368.7 214.8h2.2v1.1h-2.2zM368.7 216.6h2.2v1.1h-2.2zM368.8 211h2.1v1.1h-2.1zM371.7 216.6h2.2v1.1h-2.2zM371.7 214.9h2.2v1.1h-2.2z"/>
<path d="M372 210.9v3.5M375.5 214.4v2.8M376.2 216.9l-.8 .4"/>
</g>
<path d="M373.2 211.9a16.2 16.2 0 0 1 15.8 2.2 2.82 2.82 0 0 1-.1 3.6M373.2 212.4a17.3 17.3 0 0 1 14.7 1.7 2.97 2.97 0 0 1 .5 3.4" fill="none" stroke="#ff3f00" stroke-width=".25"/>
<path d="M370.7 219.6l8.2-4 9.2 4.5-.5 .2M371.2 219.6l7.5-2.8 8.9 3.5M377.3 218.5a.95 .95 0 0 1 1.1-.4v1.8a.95 .95 0 0 1-1.1-.3 .95 .95 0 0 1 0-1.1zM378.9 218.1a.95 .95 0 0 1 1.3 .9 .95 .95 0 0 1-1.3 .9zM384.4 218.3l3.1-1.3 6.9 3.4h-.5l-6.6-2.5-2.1 .9M387.6 220.3h.1" fill="none" stroke="#545454" stroke-width=".25"/>
<!-- layer: Layer 1 -->
<g fill="none" stroke="#000" stroke-width=".25">
<path d="M308.3 218.1a5.2 5.2 0 0 0 5.3 5.2M309.1 214.5l-.8 .7M309.1 214.8l-.8 .8M309.1 215.2l-.8 .7M309.1 215.5l-.8 .8M309.1 215.8l-.8 .7M309.1 216.1l-.8 .8M309.1 216.5l-.8 .7M309.1 216.8l-.8 .7M309.1 217.1l-.8 .8M309.1 217.4l-.8 .8M309.1 217.8l-.8 .7"/>
<path d="M309.1 214.9v3.2l-.7 .7M309.1 218.4l-.7 .7M309.1 218.1a4.5 4.5 0 0 0 4.5 4.5M309.1 218.7l-.6 .6M309.2 214.1l-.9 .8v3.2M309.2 219l-.6 .6M309.2 219.3l-.6 .6M309.3 213.6l-1 1M309.3 219.5l-.6 .6M309.4 219.7l-.6 .6M309.5 213.1l-1.1 1.1M309.5 219.9l-.6 .6"/>
<path d="M309.9 214.9v3.2M309.9 218.1a3.7 3.7 0 0 0 3.7 3.7M309.9 212.4l-1.4 1.4M310.8 210.5l-1.7 1.7M311.5 210.2l-2.7 2.7M312 209.9l-3.4 3.5M312.4 209.9l-1.4 1.4M312.8 209.8l-1.1 1.1M313.2 209.7l-.9 1M313.5 211.3h35.6M313.6 211.3a3.7 3.7 0 0 0-3.7 3.7M313.6 210.5a4.5 4.5 0 0 0-4.5 4.5"/>
<path d="M313.6 209.7a5.2 5.2 0 0 0-5.3 5.3M313.9 209.7l-.8 .8M314.2 209.7l-.8 .8M314.5 209.7l-.7 .8M314.9 209.7l-.8 .8M315.2 209.7l-.8 .8M315.5 209.7l-.8 .8M315.8 209.7l-.7 .8M316.2 209.7l-.8 .8M316.5 209.7l-.8 .8M316.8 209.7l-.8 .8M317.1 209.7l-.7 .8"/>
<path d="M317.4 209.7l-.7 .8M317.8 209.7l-.8 .8M318.1 209.7l-.7 .8M318.5 209.7l-.8 .8M318.8 209.7l-.8 .8M319.1 209.7l-.8 .8M319.4 209.7l-.7 .8M319.7 209.7l-.7 .8M320.1 209.7l-.8 .8M320.4 209.7l-.8 .8M320.7 209.7l-.7 .8M321 209.7l-.7 .8"/>
<path d="M321.4 209.7l-.8 .8M321.7 209.7l-.7 .8M322 209.7l-.7 .8M322.4 209.7l-.8 .8M322.7 209.7l-.8 .8M323 209.7l-.7 .8M323.3 209.7l-.7 .8M323.7 209.7l-.8 .8M324 209.7l-.8 .8M324.3 209.7l-.8 .8M324.6 209.7l-.7 .8M325 209.7l-.8 .8"/>
<path d="M325.3 209.7l-.7 .8M325.6 209.7l-.7 .8M326 209.7l-.8 .8M326.3 209.7l-.8 .8M326.6 209.7l-.8 .8M326.9 209.7l-.7 .8M327.3 209.7l-.8 .8M327.6 209.7l-.8 .8M327.9 209.7l-.8 .8M328.2 209.7l-.7 .8M328.6 209.7l-.8 .8M328.9 209.7l-.7 .8"/>
<path d="M329.2 209.7l-.7 .8M329.6 209.7l-.8 .8M329.9 209.7l-.8 .8M330.2 209.7l-.8 .8M330.5 209.7l-.7 .8M330.9 209.7l-.8 .8M331.2 209.7l-.8 .8M331.5 209.7l-.8 .8M331.8 209.7l-.7 .8M332.2 209.7l-.8 .8M332.5 209.7l-.8 .8M332.8 209.7l-.8 .8"/>
<path d="M333.1 209.7l-.7 .8M333.5 209.7l-.8 .8M333.8 209.7l-.8 .8M334.1 209.7l-.7 .8M334.5 209.7l-.8 .8M334.8 209.7l-.8 .8M335.1 209.7l-.8 .8M335.4 209.7l-.7 .8M335.8 209.7l-.8 .8M336.1 209.7l-.8 .8M336.4 209.7l-.8 .8M336.7 209.7l-.7 .8"/>
<path d="M337 209.7l-.7 .8M337.4 209.7l-.8 .8M337.7 209.7l-.7 .8M338.1 209.7l-.8 .8M338.4 209.7l-.8 .8M338.7 209.7l-.8 .8M339 209.7l-.7 .8M339.3 209.7l-.7 .8M339.7 209.7l-.8 .8M340 209.7l-.8 .8M340.3 209.7l-.7 .8M340.6 209.7l-.7 .8"/>
<path d="M341 209.7l-.8 .8M341.3 209.7l-.7 .8M341.7 209.7l-.8 .8M342 209.7l-.8 .8M342.3 209.7l-.8 .8M342.6 209.7l-.7 .8M342.9 209.7l-.7 .8M343.3 209.7l-.8 .8M343.6 209.7l-.8 .8M343.9 209.7l-.7 .8M344.2 209.7l-.7 .8M344.6 209.7l-.8 .8"/>
<path d="M344.9 209.7l-.7 .8M345.2 209.7l-.7 .8M345.6 209.7l-.8 .8M345.9 209.7l-.8 .8M346.2 209.7l-.7 .8M346.5 209.7l-.7 .8M346.9 209.7l-.8 .8M347.2 209.7l-.8 .8M347.5 209.7l-.8 .8M347.8 209.7l-.7 .8M348.2 209.7l-.8 .8M348.5 209.7l-.7 .8"/>
<path d="M348.8 209.7l-.7 .8M349.1 209.7h-35.6l-.8 .9M349.1 211.3a3.7 3.7 0 0 1 3.7 3.7M349.1 210.5a4.5 4.5 0 0 1 4.5 4.5M349.1 209.7a5.2 5.2 0 0 1 5.2 5.3M349.2 209.7l-.8 .8M349.4 209.7l-.7 .8M349.7 209.8l-.7 .7h-35.5M350 209.8l-.6 .7M350.3 209.9l-.6 .6M350.6 209.9l-.6 .7M350.8 210l-.6 .6"/>
<path d="M351.1 210.1l-.6 .6M351.3 210.2l-.6 .6M351.5 210.3l-.6 .6M351.7 210.4l-.6 .6M351.9 210.5l-.5 .6M352.1 210.7l-.5 .5M352.3 210.8l-.6 .6M352.5 211l-.6 .5M352.7 211.1l-.6 .6M352.8 218.1a3.7 3.7 0 0 1-3.7 3.7M352.8 211.3l-.5 .5M352.8 214.9v3.2"/>
<path d="M353 211.5l-.6 .5M353.1 211.6l-.5 .6M353.3 211.8l-.6 .6M353.4 212l-.6 .6M353.5 212.2l-.5 .5M353.6 218.1a4.5 4.5 0 0 1-4.5 4.5M353.6 214.9v3.2l.7-.8M353.6 212.4l-.5 .6M353.8 212.6l-.6 .6M353.9 212.9l-.6 .5M354 213.1l-.7 .6M354 219.9l-3 3"/>
<path d="M354.1 213.3l-.7 .6M354.1 213.6l-.6 .6M354.1 219.5l-3.6 3.6M354.2 213.8l-.7 .7M354.2 214.1l-.6 .7M354.2 219l-1.2 1.3M354.3 214.4l-.7 .7M354.3 218.7l-1 1M354.3 218.1a5.2 5.2 0 0 1-5.2 5.2M354.3 214.7l-.7 .7M354.3 215l-.7 .8M354.3 215.4l-.7 .7"/>
<path d="M354.3 215.7l-.7 .7M354.3 216l-.7 .8M354.3 216.3l-.7 .8M354.3 216.6l-.7 .8M354.3 217l-.7 .7M354.3 217.6l-.8 .8M354.3 217.9l-.8 .9M354.3 218.3l-.9 .9M354.3 214.9v3.2M309.6 220.2l-.5 .5M309.7 220.4l-.5 .6M309.9 220.6l-.6 .5"/>
<path d="M310 220.8l-.6 .5M310.2 221l-.6 .5M310.3 221.1l-.5 .6M310.5 221.3l-.6 .5M310.6 221.5l-.5 .5M310.8 221.6l-.5 .5M311 221.7l-.5 .6M311.2 221.8l-.5 .6M311.4 222l-.6 .5M311.6 222.1l-.5 .5M311.9 222.2l-.6 .6M312.1 222.3l-.6 .6"/>
<path d="M312.3 222.3l-.6 .7M312.6 222.4l-.6 .7M312.9 222.5l-.7 .6M313.2 222.5l-.7 .7M313.5 222.5l-.7 .7M313.5 222.5h35.6l-.8 .8M313.5 221.8h35.6M313.5 223.3h35.6M313.8 222.5l-.8 .8M314.1 222.5l-.7 .8M314.4 222.5l-.7 .8M314.8 222.5l-.8 .8"/>
<path d="M315.1 222.5l-.7 .8M315.4 222.5l-.8 .8M315.8 222.5l-.8 .8M316.1 222.5l-.8 .8M316.4 222.5l-.7 .8M316.7 222.5l-.7 .8M317.1 222.5l-.8 .8M317.4 222.5l-.8 .8M317.7 222.5l-.8 .8M318 222.5l-.7 .8M318.4 222.5l-.8 .8M318.7 222.5l-.7 .8"/>
<path d="M319 222.5l-.8 .8M319.3 222.5l-.7 .8M319.7 222.5l-.8 .8M320 222.5l-.7 .8M320.3 222.5l-.7 .8M320.7 222.5l-.8 .8M321 222.5l-.8 .8M321.3 222.5l-.8 .8M321.6 222.5l-.7 .8M322 222.5l-.8 .8M322.3 222.5l-.8 .8M322.6 222.5l-.8 .8"/>
<path d="M322.9 222.5l-.7 .8M323.3 222.5l-.8 .8M323.6 222.5l-.8 .8M323.9 222.5l-.7 .8M324.3 222.5l-.8 .8M324.6 222.5l-.8 .8M324.9 222.5l-.8 .8M325.2 222.5l-.7 .8M325.6 222.5l-.8 .8M325.9 222.5l-.8 .8M326.2 222.5l-.8 .8M326.5 222.5l-.7 .8"/>
<path d="M326.9 222.5l-.8 .8M327.2 222.5l-.8 .8M327.5 222.5l-.7 .8M327.9 222.5l-.8 .8M328.2 222.5l-.8 .8M328.5 222.5l-.8 .8M328.8 222.5l-.7 .8M329.2 222.5l-.8 .8M329.5 222.5l-.8 .8M329.8 222.5l-.8 .8M330.1 222.5l-.7 .8M330.4 222.5l-.7 .8"/>
<path d="M330.8 222.5l-.8 .8M331.1 222.5l-.7 .8M331.5 222.5l-.8 .8M331.8 222.5l-.8 .8M332.1 222.5l-.8 .8M332.4 222.5l-.7 .8M332.8 222.5l-.8 .8M333.1 222.5l-.8 .8M333.4 222.5l-.8 .8M333.7 222.5l-.7 .8M334 222.5l-.7 .8M334.4 222.5l-.8 .8"/>
<path d="M334.7 222.5l-.7 .8M335.1 222.5l-.8 .8M335.4 222.5l-.8 .8M335.7 222.5l-.8 .8M336 222.5l-.7 .8M336.3 222.5l-.7 .8M336.7 222.5l-.8 .8M337 222.5l-.8 .8M337.3 222.5l-.7 .8M337.6 222.5l-.7 .8M338 222.5l-.8 .8M338.3 222.5l-.7 .8"/>
<path d="M338.6 222.5l-.8 .8M338.9 222.5l-.7 .8M339.3 222.5l-.8 .8M339.6 222.5l-.7 .8M339.9 222.5l-.7 .8M340.3 222.5l-.8 .8M340.6 222.5l-.8 .8M340.9 222.5l-.8 .8M341.2 222.5l-.7 .8M341.6 222.5l-.8 .8M341.9 222.5l-.7 .8M342.2 222.5l-.8 .8"/>
<path d="M342.5 222.5l-.7 .8M342.9 222.5l-.8 .8M343.2 222.5l-.8 .8M343.5 222.5l-.7 .8M343.9 222.5l-.8 .8M344.2 222.5l-.8 .8M344.5 222.5l-.8 .8M344.8 222.5l-.7 .8M345.2 222.5l-.8 .8M345.5 222.5l-.8 .8M345.8 222.5l-.8 .8M346.1 222.5l-.7 .8"/>
<path d="M346.5 222.5l-.8 .8M346.8 222.5l-.8 .8M347.1 222.5l-.7 .8M347.5 222.5l-.8 .8M347.8 222.5l-.8 .8M348.1 222.5l-.8 .8M348.4 222.5l-.7 .8M348.8 222.5l-.8 .8M349.4 222.5l-.8 .8M349.8 222.5l-.8 .8M350.2 222.4l-.9 .9M350.7 222.2l-1 1.1"/>
<path d="M351.3 221.9l-1.3 1.3M353.7 220.5l-2.1 2.2"/>
</g>
<g font-size="9.4">
<text x="81.2" y="22.7">1</text>
<text x="163.1" y="22.7">4</text>
<text x="245" y="22.7">5</text>
<text x="81.2" y="142">1</text>
<text x="163.1" y="142">4</text>
<text x="245" y="142">5</text>
</g>
<text font-size="5.9" x="311.3" y="218.5">MAIMAAR</text>
<g font-size="5.5">
<text x="119.7" y="125.9">SIDE WALL FRAMING @ GRID-C</text>
<text x="130.5" y="246.5">SIDE WALL SHEETING @ GRID-C</text>
</g>
<g font-size="5.2" fill="#f00">
<text x="152.1" y="55.6">670</text>
<text x="175.2" y="74.6">670</text>
<text x="142.4" y="147.5">16764 O/O OF STEEL LINE</text>
<text x="201.5" y="152.2">8382</text>
</g>
<g font-size="5.2">
<text x="123.5" y="165.7">EAVE TRIM</text>
<text x="179.7" y="164.8">EAVE GUTTER</text>
<text x="101.6" y="190.4">DOWNSPOUT</text>
<text x="101.9" y="231.1">BRICK WALL</text>
<text x="175.9" y="230.9">BRICK WALL</text>
<text x="102.2" y="235.3">(BY OTHER)</text>
<text x="176.2" y="235.1">(BY OTHER)</text>
</g>
<text font-size="4.3" x="325.3" y="141.9">NOT FOR CONSTRUCTION</text>
<g font-size="4.2" fill="#f00">
<text x="147" y="28.1">16764 O/O OF STEEL LINE</text>
<text x="120.6" y="32.9">8382</text>
<text x="202.4" y="32.9">8382</text>
<text x="120.6" y="152.2">8382</text>
</g>
<g font-size="4.2">
<text x="196.5" y="223.2" transform="rotate(-1 196.5 223.2)">DOOR OPENING</text>
<text x="197.4" y="226.5" transform="rotate(-1 197.4 226.5)">1000 x 2134</text>
<text x="198.9" y="229.8" transform="rotate(-1 198.9 229.8)">(BY OTHER)</text>
</g>
<g font-size="3.6">
<text x="307" y="149.1">FOR APPROVAL :</text>
<text x="309.8" y="228.7">MAIMAAR STEEL BUILDING Pvt.Ltd</text>
<text x="308.3" y="276.2">SIDE WALL FRAMING &amp; SHEETING @ GRID-C</text>
</g>
<g font-size="2.5">
<text x="307" y="152.8">IN ORDER TO SCHEDULE THIS PROJECT</text>
<text x="367.8" y="152.8">&quot; APPROVED AS IS &quot;</text>
<text x="307" y="156.2">IN AN EFFICIENT MANNER , KINDLY</text>
<text x="307" y="160">RETURN THESE DRAWINGS WITH YOUR</text>
<text x="367.8" y="157">&quot; APPROVED AS NOTED&quot;</text>
<text x="367.8" y="160.8">&quot; RESUBMIT AS NOTED &quot;</text>
<text x="307" y="163.8">ANY CHANGES MADE AFTER THE</text>
<text x="307" y="167.7">COMMENTS MARKED IN RED</text>
<text x="307" y="171.5">APPROVAL OF THESE DRAWINGS MAY</text>
<text x="364.3" y="171.6">APPROVE :</text>
<text x="307" y="175.3">DELAY THE FABRICATION SCHEDULE AND</text>
<text x="307" y="179.2">SUBSEQUENTLY THE DELIVERY OF THE</text>
<text x="362.2" y="176.8">SIGNATURE:</text>
<text x="307" y="183">BUILDING.</text>
<text x="364.3" y="182.3">DATE</text>
<text x="375.6" y="182.3">:</text>
<text x="307" y="186.8">PLEASE TICK MARK ONLY ONE OF THE FOLLOWIMG</text>
<text x="307.1" y="197.4">B</text>
<text x="307.1" y="192.8">C</text>
<text x="307.1" y="202">A</text>
<text x="314.3" y="202">9.03-19</text>
<text x="329" y="202">ISSUED FOR APPROVAL</text>
<text x="367.9" y="202">AQB</text>
<text x="380.7" y="202">UBD</text>
<text x="390.5" y="202">UBD</text>
<text x="305.5" y="206.7">REV.</text>
<text x="314.3" y="206.7">DATE</text>
<text x="332.8" y="206.7">DESCRIPTION</text>
<text x="365.9" y="206.7">DRWN BY</text>
<text x="378.9" y="206.7">CHK BY</text>
<text x="389" y="206.7">APR BY</text>
<text x="307.6" y="253">JOB NO./QUOTE NO.</text>
<text x="307.6" y="257.7">PROJECT NAME</text>
<text x="336" y="253.3">MSPL-004</text>
<text x="336.2" y="257.5">BOILER SHED</text>
<text x="382.7" y="253.1">BLDG #.</text>
<text x="393.5" y="253.1">01</text>
<text x="307.6" y="262.4">CUSTOMER</text>
<text x="307.6" y="267">JOBSITE LOCATION</text>
<text x="336.2" y="266.8">LAHORE</text>
<text x="385.6" y="270.8">DWG. NO.</text>
<text x="390.3" y="277.5">10</text>
</g>
<g font-size="2.4">
<text x="310.2" y="231.9">105, Raiwind Road, Thokar Niaz Baig ,Lahore, Pakistan</text>
<text x="310.2" y="234.9">E-mail: nasir.abbas@maimaargroup.com</text>
<text x="310.2" y="237.9">E-mail: maimaar.steel@gmail.com</text>
<text x="310.2" y="240.8">Website: www.maimaargroup.com</text>
<text x="310.2" y="243.8">E-mail: nasir.abbas@maimaargroup.com</text>
<text x="310.2" y="246.7">Mob-1 : +(92-300) 807 4017 ,+(92-333) 807 1115</text>
</g>
<g font-size="2.1">
<text x="204.7" y="105.3" transform="rotate(-1 204.7 105.3)">(DOOR BY OTHER)</text>
<text x="205.6" y="102.3" transform="rotate(-1 205.6 102.3)">DOOR OPENING</text>
<text x="206.1" y="103.9" transform="rotate(-1 206.1 103.9)">1000 x 2134</text>
</g>
</svg>
